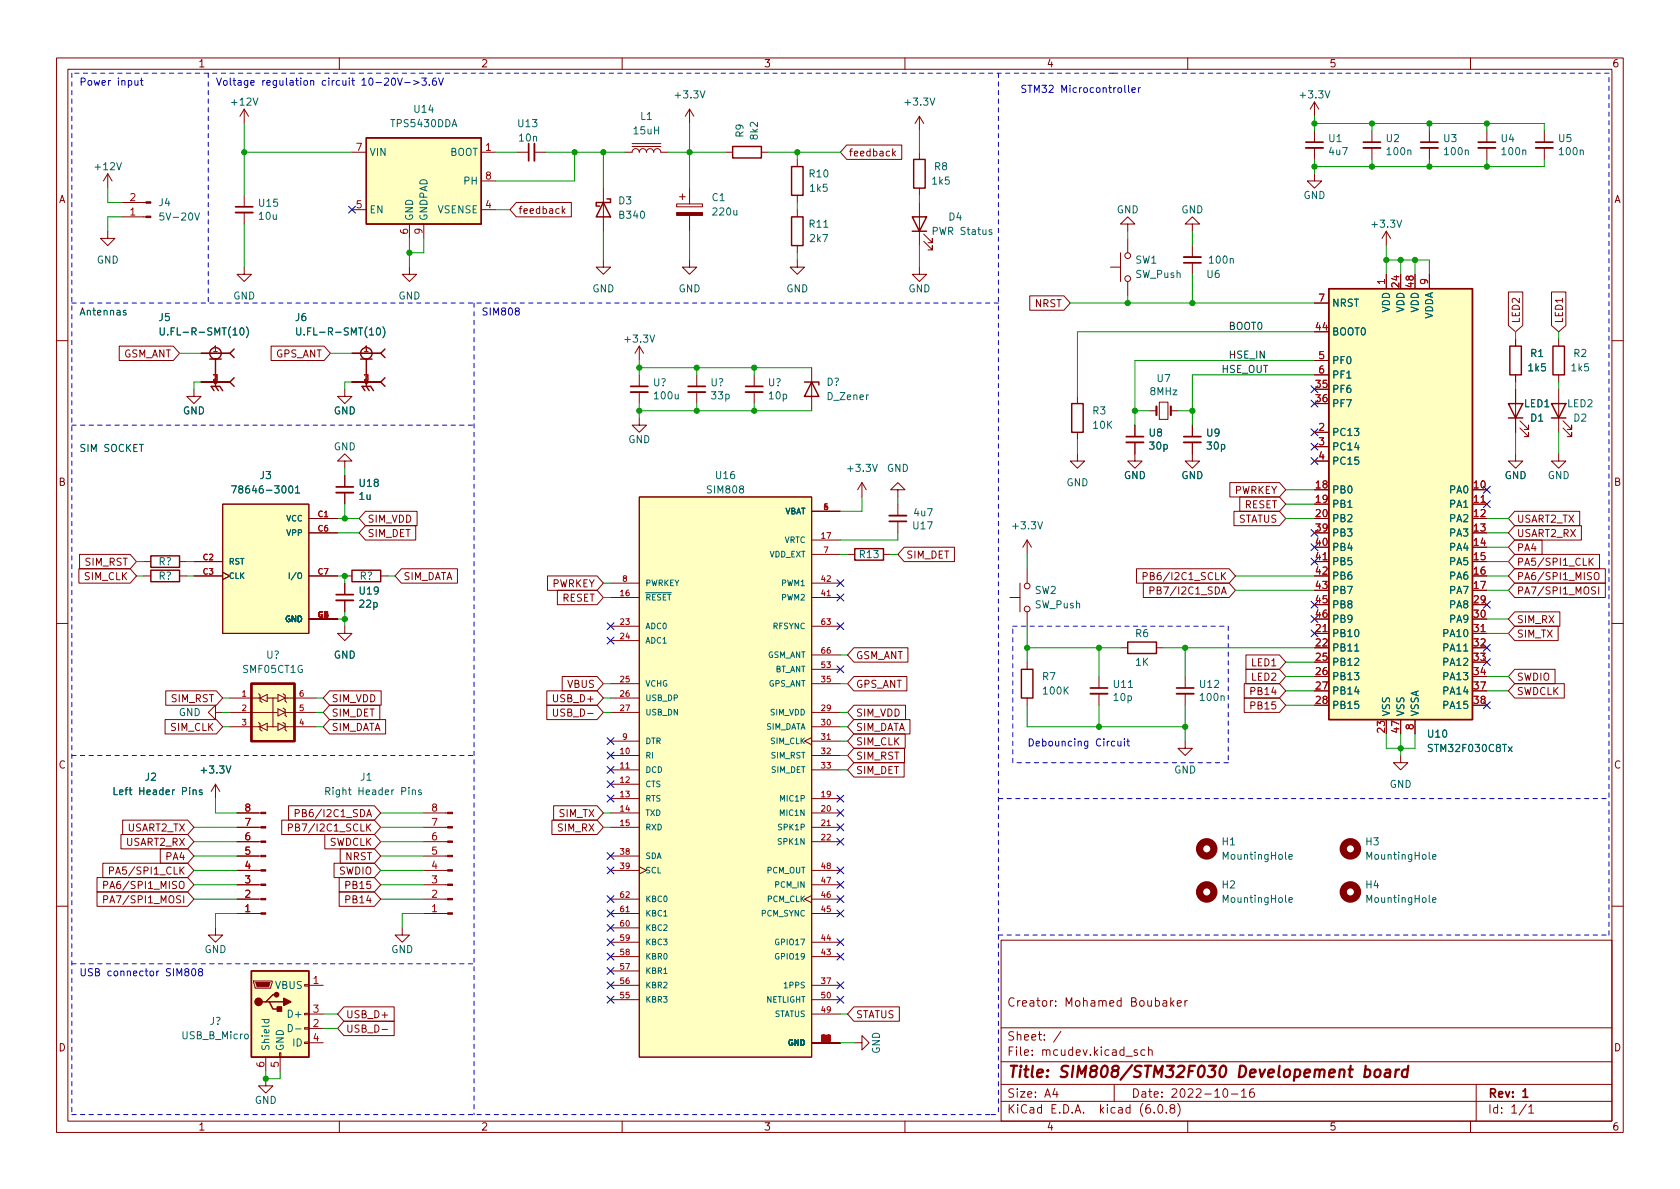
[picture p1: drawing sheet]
<svg xmlns="http://www.w3.org/2000/svg" width="297mm" height="210mm" viewBox="0 0 297 210" stroke-linecap="round" stroke-linejoin="round" font-family="sans-serif">
<g fill="none" stroke="#840000" stroke-width=".18">
<path d="M10 10.2h277v190.1h-277zM12 12.2h273v186.1h-273zM43.2 19.3l-.8 1.3M43.2 19.3v2.5M43.2 19.3l.7 1.3M60 10.2v2M110 10.2v2M121.9 19.3l-.7 1.3M121.9 19.3v2.5M121.9 19.3l.8 1.3M160 10.2v2M210 10.2v2"/>
<path d="M232.4 18l-.8 1.3M232.4 18v2.6M232.4 18l.8 1.3M260 10.2v2M19 30.7l-.7 1.3M19 30.7v2.6M19 30.7l.8 1.3M21.6 35.8h4.2M21.6 38.3h4.2M43.2 34.5v2.1M43.2 37.6v2M62.2 26.9h2.6"/>
<path d="M62.2 37.1h2.6M72.4 39.6v2.6M74.9 39.6v2.6M85.1 26.9h2.5M85.1 37.1h2.5M85.1 32h2.5M91.3 35.8h9.7v2.5h-9.7l-1.1-1.2zM91.4 26.9h2.1M94.5 26.9h2M99.4 36.5v1.2M99.5 37.3l.4 .4M99.9 36.9l-.5 .5"/>
<path d="M106.7 33.3v7.6M110.5 26.9h1.3a.64 .64 0 0 1 .6-.6 .64 .64 0 0 1 .6 .6 .64 .64 0 0 1 .7-.6 .64 .64 0 0 1 .6 .6 .64 .64 0 0 1 .6-.6 .64 .64 0 0 1 .7 .6 .64 .64 0 0 1 .6-.6 .64 .64 0 0 1 .6 .6h1.3M111.8 25.9h5M111.8 25.4h5M119.6 36.1h4.6v.5h-4.6zM120.1 34.8h1.1M120.6 34.3v1M121.9 33.3v2.8M121.9 38.1v2.8M128.3 26.9h1.2M134.6 26.9h1.3M141 28.2v1.3"/>
<path d="M141 34.5v1.3M141 37.1v1.2M149.7 25.6h9.7v2.6h-9.7l-1.1-1.3zM157.8 26.3v1.3M158 27.1l.3 .5M158.3 26.7l-.5 .5M162.6 20.6v2.5M162.6 26.9v1.3M162.6 33.3v1.2M162.6 35.8v7.6M162.6 20.6l-.8 1.2M162.6 20.6l.7 1.2"/>
<path d="M199.4 39.6h1.3l-1.3-1.3-1.3 1.3h1.3v1.3M210.8 39.6h1.3l-1.3-1.3-1.3 1.3h1.3v1.3M232.4 30.7v1.3h1.3l-1.3 1.3-1.3-1.3h1.3M232.4 23.1v2M232.4 26.2v2M242.6 23.1v2M242.6 26.2v2M252.7 23.1v2M252.7 26.2v2M262.9 23.1v2M262.9 26.2v2M273 23.1v2"/>
<path d="M273 26.2v2M19 40.9v1.3h1.3l-1.3 1.2-1.2-1.2h1.2M43.2 47.2v1.3h1.2l-1.2 1.3-1.3-1.3h1.3M72.4 47.2v1.3h1.3l-1.3 1.3-1.3-1.3h1.3M106.7 46v1.2h1.2l-1.2 1.3-1.3-1.3h1.3M121.9 46v1.2h1.3l-1.3 1.3-1.3-1.3h1.3M141 46v1.2h1.2l-1.2 1.3-1.3-1.3h1.3M141 43.4v1.3M162.6 47.2v1.3h1.2l-1.2 1.3-1.3-1.3h1.3M163.3 42.7l1.5 1.5v-.8v.8h-.7M163.3 41.4l1.5 1.5v-.7v.7h-.7M182.1 52.3h6l1.1 1.3-1.1 1.3h-6z"/>
<path d="M196.3 47.2h1.8M198.1 44.7v5.1M199.4 42.2v2.5M199.4 49.8v2.5M210.8 43.4v2.1M210.8 46.5v2M232.4 53.6h2.5M245.1 40.9v2.5M245.1 48.5v2.5M245.1 40.9l-.8 1.3M245.1 40.9l.8 1.3M252.7 48.5v2.5"/>
<path d="M266.7 51.6h2.5v6l-1.2 1.1-1.3-1.1zM268 59.9v1.3M274.3 51.6h2.6v6l-1.3 1.1-1.3-1.1zM275.6 59.9v1.3M10 60.2h2M21.1 61.2h9.5l1.1 1.3-1.1 1.2h-9.5zM34.3 68.8v1.3h1.3l-1.3 1.3-1.3-1.3h1.3M35.6 62.5h5M35.6 67.6h5M47.9 61.2h9.4l1.1 1.3-1.1 1.2h-9.4zM61 68.8v1.3h1.2l-1.2 1.3-1.3-1.3h1.3M62.2 62.5h5.1"/>
<path d="M62.2 67.6h5.1M113 73.9v1.3h1.3l-1.3 1.2-1.2-1.2h1.2M113 61.2l-.7 1.3M113 61.2v2.5M113 66.3v2M113 69.3v2.1M113 61.2l.8 1.3M123.2 66.3v2M123.2 69.3v2.1M133.3 66.3v2M133.3 69.3v2.1M143.5 65v7.6"/>
<path d="M190.5 70.1v1.3M190.5 76.4v1.3M200.7 78.2v3.3h1.2l-1.2 1.3-1.3-1.3h1.3M200.7 75.2v2M203.2 72.6h1.3M205 71.1h1.5v3.1h-1.5zM207 72.6h1.3M210.8 78.2v3.3h1.3l-1.3 1.3-1.3-1.3h1.3M210.8 75.2v2M232.4 76.4h2.5M232.4 79h2.5M232.4 63.7h2.5"/>
<path d="M232.4 66.3h2.5M268 66.3v1.3M268 68.8v7.6M268.7 75.7l1.6 1.5v-.8v.8h-.8M268.7 74.4l1.6 1.5v-.7v.7h-.8M275.6 66.3v1.3M275.6 68.8v7.6M276.4 75.7l1.5 1.5v-.8v.8h-.8M276.4 74.4l1.5 1.5v-.7v.7h-.8M285 60.2h2M14.1 98h8.9l1.1 1.3-1.1 1.3h-8.9zM25.4 99.3h1.3"/>
<path d="M31.7 99.3h1.3M34.3 99.3h5.1M39.4 89.1h15.2v22.9h-15.2zM54.6 91.7h5.1M54.6 94.2h5.1M61 81.5h1.2l-1.2-1.2-1.3 1.2h1.3v1.3M61 84.1v2M61 87.1v2M64.6 93h8.9v2.5h-8.9l-1.1-1.3zM64.6 90.4h9.1v2.6h-9.1l-1.1-1.3zM113 87.9h30.5v99h-30.5zM143.5 98h5.1"/>
<path d="M143.5 95.5h5.1M143.5 90.4h5.1M149.9 98h1.2M152.4 85.3l-.8 1.3M152.4 85.3v2.6M152.4 85.3l.8 1.3M156.2 98h1.3M158.7 86.6h1.3l-1.3-1.3-1.2 1.3h1.2v1.3M158.7 89.1v2.1M158.7 92.2v2M159.9 96.8h8.9v2.5h-8.9l-1.2-1.3zM181.6 95.5v2.5"/>
<path d="M181.6 95.5l-.8 1.3M181.6 95.5l.8 1.3M190.5 80.3v1.2h1.3l-1.3 1.3-1.3-1.3h1.3M217.4 85.3h8.8l1.1 1.3-1.1 1.3h-8.8zM218.2 90.4h8l1.1 1.3-1.1 1.3h-8zM219.2 87.9h7l1.1 1.2-1.1 1.3h-7zM232.4 99.3h2.5M232.4 81.5h2.5M260.3 89.1h2.6M267.8 93h11.8v2.5h-11.8l-1.1-1.3zM267.8 90.4h11.5v2.6h-11.5l-1.1-1.3zM267.8 95.5h4.8v2.5h-4.8l-1.1-1.2z"/>
<path d="M267.8 98h15v2.6h-15l-1.1-1.3zM268 80.3v1.2h1.2l-1.2 1.3-1.3-1.3h1.3M275.6 80.3v1.2h1.3l-1.3 1.3-1.3-1.3h1.3M281 98.7v1.3M281.1 99.2l.6 .8M281.7 98.7l-.7 .7M10 110.2h2M13.9 100.6h9.1l1.1 1.2-1.1 1.3h-9.1zM25.4 101.8h1.3M31.7 101.8h1.3M34.3 101.8h5.1M39.4 101.2l1.2 .6-1.2 .7"/>
<path d="M54.6 101.8h5.1M54.6 109.5h5.1M61 110.7v1.3h1.2l-1.2 1.3-1.3-1.3h1.3M61 101.8h1.2M61 103.1v2.1M61 106.2v2M67.3 101.8h1.3M71 100.6h9.9v2.5h-9.9l-1.2-1.3zM96.8 101.8h8.8l1.1 1.3-1.1 1.3h-8.8zM98.6 104.4h7l1.1 1.3-1.1 1.2h-7zM99.4 119.6h6.2l1.1 1.3-1.1 1.3h-6.2zM107.9 105.7h5.1"/>
<path d="M107.9 110.7h5.1M107.9 113.3h5.1M107.9 103.1h5.1M143.5 105.7h5.1M143.5 110.7h5.1M143.5 103.1h5.1M143.5 118.4h5.1M143.5 115.8h5.1M151 114.5h9.5v2.6h-9.5l-1.1-1.3zM151 119.6h9.3v2.6h-9.3l-1.1-1.3zM178.6 105.7h1.7M180.3 103.1v5.1"/>
<path d="M181.6 100.6v2.5M181.6 108.2v2.5M181.6 117.1v1.3M194.3 119.6v2.1M198.1 114.5h1.3M200.9 100.6h16.4l1.1 1.2-1.1 1.3h-16.4zM202.1 101.9l.6-.1 .1-.1v-.3l-.7-.2v1.3M202.1 103.1h15.2l1.1 1.3-1.1 1.3h-15.2zM203.3 104.4h.6l.2-.2-.1-.3-.7-.1v1.3M204.5 114.5h1.2M209.5 119.6v2.1M220.3 115.8h5.9l1.1 1.3-1.1 1.3h-5.9z"/>
<path d="M220.3 118.4h5.9l1.1 1.2-1.1 1.3h-5.9zM232.4 112h2.5M260.3 112h2.6M267.8 108.2h8v2.5h-8l-1.1-1.2zM267.8 118.4h7.1v2.5h-7.1l-1.1-1.3zM267.8 110.7h7.7v2.6h-7.7l-1.1-1.3zM267.8 103.1h16v2.6h-16l-1.1-1.3zM267.8 100.6h16v2.5h-16l-1.1-1.3zM281.9 101.4l.3-.2a.43 .43 0 0 1 .5 .5v.4a.42 .42 0 0 1-.4 .4 .42 .42 0 0 1-.4-.4zM282.1 103.8h-.5l-.2 .1v.4l.6 .2 .1 .3-.2 .3-.5-.1M282.7 103.8v1.3M285 110.2h2"/>
<path d="M29.2 127.2h9.1l1.1 1.3-1.1 1.3h-9.1zM29.3 122.2h9l1.1 1.2-1.1 1.3h-9zM38.1 126v-1.3l-1.3 1.3 1.3 1.2v-1.2h1.3M38.1 138.7l-.8 1.2M38.1 138.7v2.5M38.1 138.7l.8 1.2M40.6 128.5h5.4M40.6 123.4h5.4M40.6 126h8.4M45.7 127.8l.3 .2v1l.4 .3M45.7 122.7l.3 .2v1l.4 .3M46 128.5l1.2-.6v1.3z"/>
<path d="M46 123.4l1.2-.6v1.3zM47.2 128.5h1.8M47.2 123.4h1.8M48.3 123.4v5.1M49.1 127.9l1.3 .6-1.3 .7zM49.1 122.8l1.3 .6-1.3 .7zM49.1 125.3l1.3 .7-1.3 .6zM50 122.7l.4 .2v1l.3 .3M50 125.2l.4 .3v1l.3 .2M50 127.8l.4 .2v1l.3 .3M50.3 128.5h5.6M50.3 123.4h5.6"/>
<path d="M50.5 126h5.4M58.3 124.7h8.9v2.5h-8.9l-1.2-1.2zM58.3 127.2h9.9v2.6h-9.9l-1.2-1.3zM58.3 122.2h9.1v2.5h-9.1l-1.2-1.3zM96.7 124.7h8.9l1.1 1.3-1.1 1.2h-8.9zM96.7 122.2h8.9l1.1 1.2-1.1 1.3h-8.9zM97.9 125.4v1l.2 .2h.2l.3-.2v-1M107.9 123.4h5.1M107.9 126h5.1M107.9 133.6h5.1M107.9 136.1h5.1M107.9 138.7h5.1"/>
<path d="M107.9 120.9h5.1M107.9 131.1h5.1M143.5 130.4l-1.3 .7 1.3 .6M143.5 128.5h5.1M143.5 126h5.1M143.5 133.6h5.1M143.5 136.1h5.1M143.5 120.9h5.1M143.5 131.1h5.1M151 134.9h8.9v2.5h-8.9l-1.1-1.3zM151 129.8h9v2.5h-9l-1.1-1.2zM151 127.2h9.9v2.6h-9.9l-1.1-1.3z"/>
<path d="M151 132.3h8.9v2.6h-8.9l-1.1-1.3zM151 124.7h9.1v2.5h-9.1l-1.1-1.2zM181.6 123.4v1.3M194.3 122.7v2M209.5 131.1v1.2h1.3l-1.3 1.3-1.2-1.3h1.2M209.5 122.7v2M220 120.9h6.2l1.1 1.3-1.1 1.2h-6.2zM220 123.4h6.2l1.1 1.3-1.1 1.3h-6.2zM247.6 133.6v1.3h1.3l-1.3 1.2-1.2-1.2h1.2M250.2 127.2v2.6M267.8 120.9h8.8v2.5h-8.8l-1.1-1.2zM17.2 157.7h16l1.1 1.3-1.1 1.3h-16z"/>
<path d="M17.2 155.2h16l1.1 1.3-1.1 1.2h-16zM18.2 152.6h15l1.1 1.3-1.1 1.3h-15zM18.3 159.1l.6-.1 .2-.2-.1-.3-.7-.1v1.3M18.3 156.5h.6l.2-.2-.1-.3-.7-.1v1.2M19.4 154l.6-.1 .1-.2-.1-.3-.6-.1v1.3M21.4 147.6h11.8l1.1 1.2-1.1 1.3h-11.8zM21.7 145h11.5l1.1 1.3-1.1 1.3h-11.5zM28.3 150.1h4.9l1.1 1.3-1.1 1.2h-4.9zM41.9 143.8h4.2M41.9 146.3h4.2M41.9 148.8h4.2M41.9 151.4h4.2"/>
<path d="M41.9 153.9h4.2M41.9 159h4.2M41.9 156.5h4.2M49.8 145h16.4l1.1 1.3-1.1 1.3h-16.4zM51 146.4l.6-.1 .1-.2v-.3l-.7-.1v1.3M51 142.5h15.2l1.1 1.3-1.1 1.2h-15.2zM52.2 143.8h.6l.1-.2v-.3l-.7-.1v1.2M57.4 147.6h8.8l1.1 1.2-1.1 1.3h-8.8zM59.1 152.6h7.1l1.1 1.3-1.1 1.3h-7.1zM60 157.7h6.2l1.1 1.3-1.1 1.3h-6.2zM60 155.2h6.2l1.1 1.3-1.1 1.2h-6.2zM60.2 150.1h6l1.1 1.3-1.1 1.2h-6z"/>
<path d="M74.9 143.8h4.2M74.9 146.3h4.2M74.9 148.8h4.2M74.9 151.4h4.2M74.9 153.9h4.2M74.9 159h4.2M74.9 156.5h4.2M97.6 145h8l1.1 1.3-1.1 1.3h-8zM97.9 142.5h7.7l1.1 1.3-1.1 1.2h-7.7zM107.9 141.2h5.1M107.9 143.8h5.1M107.9 146.3h5.1"/>
<path d="M107.9 151.4h5.1M107.9 153.9h5.1M107.9 159h5.1M113 153.3l1.3 .6-1.3 .7M143.5 158.4l-1.3 .6 1.3 .6M143.5 141.2h5.1M143.5 143.8h5.1M143.5 146.3h5.1M143.5 148.8h5.1M143.5 153.9h5.1M143.5 159h5.1M143.5 156.5h5.1"/>
<path d="M10 160.2h2M38.1 164.1v1.2h1.3l-1.3 1.3-1.3-1.3h1.3M41.9 161.5h4.2M44.8 173.5h3.3v.2l-.2 1h-2.8zM53.8 179.2h.8v.2h-.8zM53.8 174.1h.8v.3h-.8zM54.6 174.2h2.5M54.6 179.3h2.5M60.8 178h8.9v2.6h-8.9l-1.1-1.3zM71.1 164.1v1.2h1.3l-1.3 1.3-1.3-1.3h1.3M74.9 161.5h4.2M107.9 174.2h5.1"/>
<path d="M107.9 169.2h5.1M107.9 166.6h5.1M107.9 161.5h5.1M107.9 176.8h5.1M107.9 171.7h5.1M107.9 164.1h5.1M143.5 174.2h5.1M143.5 179.3h5.1M143.5 169.2h5.1M143.5 166.6h5.1M143.5 161.5h5.1M143.5 176.8h5.1"/>
<path d="M151 178h8v2.6h-8l-1.1-1.3zM177 166.3h108v32h-108zM205.6 177h.6l.1 .9M206.3 177.3l-.5 .1a.29 .29 0 0 0-.2 .2 .29 .29 0 0 0 .2 .3h.5M207 176.4v1.5M207.1 177.4l.5 .5M207.6 176.9l-.6 .6M208.1 177.4l.8-.1-.1-.3-.4-.1-.3 .2 .1 .8h.6M209.5 176.9v1M209.9 176.9l-.3 .1-.1 .2M285 160.2h2M47 190.7v1.3h1.3l-1.3 1.3-1.3-1.3h1.3"/>
<path d="M47 186.9v2.6M49.4 186.2h.3v.7h-.3zM49.5 186.9v2.6M53.8 184.3h.8v.2h-.8zM53.8 181.7h.8v.3h-.8zM54.6 181.9h2.5M54.6 184.4h2.5M60 198.3v2M60.8 180.6h8.9v2.5h-8.9l-1.1-1.2zM67.5 182h1M110 198.3v2M143.5 184.4h5.1"/>
<path d="M151.1 184.4h1.3v-1.3l1.3 1.3-1.3 1.3v-1.3M160 198.3v2M177 194.8h108M177 191.8h108M177 187.8h108M177 181.8h108M186.5 192.5l-.4 1h1M186.9 193v1M187.6 182.4l-1.3 1.9M197 191.8v3M201.1 185.7l-.4-.1-.2 .2 .1 .3 .5 .1v.4h-.6M202.4 185.7l-.4-.1-.3 .3v.4l.2 .3h.5"/>
<path d="M203.1 185.8l.2-.2 .3 .1 .1 .9M203.1 185.1v1.5M204.1 196.7v.1M204.9 195.4l.2-.1a.81 .81 0 0 1 .6 .7 .81 .81 0 0 1-.3 .8h-.2a.81 .81 0 0 1-.6-.6 .81 .81 0 0 1 .3-.8zM206.2 196.7v.1M207.1 196l-.2-.3v-.2l.2-.2 .5 .1 .1 .2-.1 .2-.6 .2-.1 .3v.4l.2 .1h.5l.1-.3-.1-.4-.2-.1M208.2 195.1a1.72 1.72 0 0 1 0 2.3M210 198.3v2M216.4 192.6l.2-.1a.81 .81 0 0 1 .6 .7 .81 .81 0 0 1-.3 .8h-.2a.81 .81 0 0 1-.6-.6 .81 .81 0 0 1 .3-.8zM217.7 193.5h1.2M219.5 193l.4-.5v1.5M219.5 194h.9"/>
<path d="M221.6 192.5a.59 .59 0 0 0-.7 .7v.5l.2 .3h.4l.2-.1 .1-.5-.2-.2-.4-.1-.3 .3M260 198.3v2M261 191.8v6.5M269.9 195.3l-1.3 1.9M270.3 195.8l.4-.5v1.5M270.3 196.8h.9"/>
<circle cx="199.4" cy="49.3" r=".51"/>
<circle cx="199.4" cy="45.2" r=".51"/>
<circle cx="181.6" cy="103.6" r=".51"/>
<circle cx="181.6" cy="107.7" r=".51"/>
</g>
<g fill="none" stroke="#840000" stroke-width=".3">
<path d="M41.7 36.6h3M93.5 25.4v3M230.9 25.1h3M241 25.1h3.1M251.2 25.1h3.1M261.4 25.1h3M271.5 25.1h3.1M209.3 46.5h3M111.5 68.3h3.1M121.7 68.3h3M131.8 68.3h3.1M199.1 77.2h3.1"/>
<path d="M209.3 77.2h3M59.4 86.1h3.1M157.2 92.2h3.1M59.4 105.2h3.1M192.8 121.7h3M208 121.7h3.1M269.3 193l.4-.5v1.5M269.3 194h.8"/>
</g>
<path d="M241.4 189.2l.2-.1 .5 .1 .2 .3-.1 .6a.66 .66 0 0 1-1 .3M241.5 188.5l-.3 2M243.2 189.3a.52 .52 0 0 1 .5-.2 .52 .52 0 0 1 .4 .4l-.1 .6a.55 .55 0 0 1-.5 .4 .55 .55 0 0 1-.5-.4zM245 189.2l.2-.1 .6 .1-.1 1.3M245.8 189.6l-.7 .1a.4 .4 0 0 0-.3 .3 .4 .4 0 0 0 .2 .5l.7-.1M246.8 189.1l-.1 1.4M247.4 189.1l-.4 .1-.2 .3M248.9 189.2a.66 .66 0 0 0-1 .3l-.1 .6 .2 .3 .2 .1 .6-.1M249 188.5l-.2 2" fill="none" stroke="#840000" stroke-width=".4"/>
<g fill="#ffffc2" stroke="#ffffc2" stroke-width=".18">
<path d="M39.4 89.1h15.2v22.9h-15.2z"/>
<path d="M234.9 51h25.4v76.2h-25.4z"/>
<path d="M44.4 171.7h10.2v15.2h-10.2z"/>
<path d="M44.4 120.9h7.7v10.2h-7.7z"/>
<path d="M64.8 24.4h20.3v15.2h-20.3z"/>
<path d="M113 87.9h30.5v99h-30.5z"/>
</g>
<g fill="none" stroke="#006464" stroke-width=".18">
<path d="M34.4 37.7l.5 1.2 .4-1.2M28.3 58v1l.3 .2h.3l.1-.2v-1M43.6 57.8a1.46 1.46 0 0 1 0 1.9M52.5 58v1l.2 .2h.4l.1-.2v-1M67.7 57.8a1.46 1.46 0 0 1 0 1.9M175.4 40.7l-.4-.1-.1 .2v.2l.5 .1v.3h-.5M40.9 85.9h.9l-.6 1.3M52.3 86.3l.3-.4v1.3M52.3 87.2h.7M51.1 101.3v1M239.5 115.1h.8M20.2 139.3v1.2h.6"/>
<path d="M35.7 139.7h-.3l-.2 .2 .1 .1 .4 .2v.3h-.5M57.6 139.9h.6l.1-.2v-.3l-.7-.1v1.2M57.9 139.9l.4 .6M72.9 139.8l.2-.1h.3v.8M74.5 139.7h-.3l-.2 .2 .1 .1 .4 .2v.3h-.5M227.9 159.1l.6-.1-.1-.2-.3-.1-.2 .2 .1 .6h.4M227.9 151.5l.6-.1-.1-.2-.3-.1-.2 .2 .1 .6h.4M253.3 151.5l.6-.1-.1-.2-.3-.1-.2 .2 .1 .6h.4M253.3 159.1l.6-.1-.1-.2-.3-.1-.2 .2 .1 .6h.4M46.3 180.3h1.3M46.8 180.3l-.1 .3 .3 .3 .5-.1v-.5M51 181.2a.64 .64 0 0 1 .7 .6 .64 .64 0 0 1-.7 .6z"/>
<path d="M52.2 181.9h1"/>
</g>
<g fill="none" stroke="#840000" stroke-width=".25">
<path d="M64.8 24.4h20.3v15.2h-20.3zM106.7 35.8l1.2 2.5h-2.5zM107.3 35.2h.6v.6h-2.5v.6h.6M129.5 25.9h5.1v2h-5.1zM140 29.5h2v5h-2zM140 38.3h2v5.1h-2zM161.3 38.3h2.5l-1.2 2.6zM161.5 28.2h2.1v5.1h-2.1zM161.3 40.9h2.5M234.9 51h25.4v76.2h-25.4zM35.6 62.5h5M35.6 67.6h5"/>
<path d="M37.1 63.5h2M37.8 69.1l-.5-.8h1.6l.5 .8M38.1 63.5v4.8l.5 .8M40.6 67.6l.8 .7M40.6 62.5l.8 .7M41.4 66.8l-.8 .8M41.4 61.7l-.8 .8M62.2 62.5h5.1M62.2 67.6h5.1M63.8 63.5h2M64.5 69.1l-.5-.8h1.5l.5 .8M64.8 63.5v4.8l.5 .8"/>
<path d="M67.3 67.6l.8 .7M67.3 62.5l.8 .7M68.1 66.8l-.8 .8M68.1 61.7l-.8 .8M142.2 67.6h2.6v.5M143.5 67.6l1.3 2.5h-2.6zM189.5 71.4h2v5h-2zM266.7 71.4h2.5l-1.2 2.5zM266.7 73.9h2.5M267 61.2h2v5.1h-2zM274.3 71.4h2.6l-1.3 2.5zM274.3 73.9h2.6"/>
<path d="M274.6 61.2h2v5.1h-2zM26.7 98.3h5v2h-5zM151.1 97h5.1v2.1h-5.1zM26.7 100.8h5v2.1h-5zM62.2 100.8h5.1v2.1h-5.1zM180.6 118.4h2v5h-2zM199.4 113.5h5.1v2.1h-5.1zM44.4 171.7h10.2v15.2h-10.2zM47 177.2h.6l.7 1.2h1.2M47.6 177.2h2.6M48.9 175.9h-.6l-1.3 1.3h-.6"/>
<circle cx="38.1" cy="62.5" r="1.02"/>
<circle cx="64.8" cy="62.5" r="1.02"/>
</g>
<g fill="none" stroke="#840000" stroke-width=".33">
<path d="M41.7 37.6h3M94.5 25.4v3M230.9 26.2h3M241 26.2h3.1M251.2 26.2h3.1M261.4 26.2h3M271.5 26.2h3.1M209.3 45.5h3M111.5 69.3h3.1M121.7 69.3h3M131.8 69.3h3.1M199.1 78.2h3.1"/>
<path d="M209.3 78.2h3M59.4 87.1h3.1M157.2 91.2h3.1M59.4 106.2h3.1M192.8 122.7h3M208 122.7h3.1"/>
</g>
<g fill="#840000" stroke="#840000" stroke-width=".18">
<path d="M25.8 35.7h.9v.2h-.9z"/>
<path d="M25.8 38.2h.9v.3h-.9z"/>
<path d="M45.2 173.7h2.6l-.3 .8h-2z"/>
<path d="M119.6 37.6h4.6v.5h-4.6z"/>
<path d="M79.1 143.6h.9v.3h-.9z"/>
<path d="M79.1 146.2h.9v.2h-.9z"/>
<path d="M79.1 148.7h.9v.3h-.9z"/>
<path d="M79.1 151.3h.9v.2h-.9z"/>
<path d="M79.1 153.8h.9v.2h-.9z"/>
<path d="M79.1 156.3h.9v.3h-.9z"/>
<path d="M79.1 158.9h.9v.2h-.9z"/>
<path d="M79.1 161.4h.9v.3h-.9z"/>
<path d="M46.1 143.6h.9v.3h-.9z"/>
<path d="M46.1 146.2h.9v.2h-.9z"/>
<path d="M46.1 148.7h.9v.3h-.9z"/>
<path d="M46.1 151.3h.9v.2h-.9z"/>
<path d="M46.1 153.8h.9v.2h-.9z"/>
<path d="M46.1 156.3h.9v.3h-.9z"/>
<path d="M46.1 158.9h.9v.2h-.9z"/>
<path d="M46.1 161.4h.9v.3h-.9z"/>
</g>
<g fill="none" stroke="#840000" stroke-width="1.3">
<circle cx="213.4" cy="150.1" r="1.27"/>
<circle cx="213.4" cy="157.7" r="1.27"/>
<circle cx="238.8" cy="157.7" r="1.27"/>
<circle cx="238.8" cy="150.1" r="1.27"/>
</g>
<g fill="#840000" stroke="#840000" stroke-width=".25">
<path d="M50.2 176.5l1.2 .7-1.2 .6z"/>
<path d="M49 178h.8v.8h-.8z"/>
<circle cx="45.7" cy="177.2" r=".63"/>
<circle cx="48.9" cy="175.9" r=".38"/>
</g>
<path d="M204.5 71.9v1.5M207 71.9v1.5" fill="none" stroke="#840000" stroke-width=".38"/>
<path d="M44.4 120.9h7.7v10.2h-7.7z" fill="none" stroke="#840000" stroke-width=".41"/>
<path d="M22.3 54.9h-.3l-.2 .2v.1l.5 .2v.3h-.5" fill="none" stroke="#0f0f0f" stroke-width=".18"/>
<g fill="none" stroke="#0000c2" stroke-width=".18">
<path d="M23.8 14.2l.1 .8 .3 .1 .2-.1M24.4 14.2v.9M24.8 14.2h.5M25 13.8v1.1l.3 .2M69.3 13.9l.2-.1a.68 .68 0 0 1 .4 .6 .68 .68 0 0 1-.4 .7l-.2-.1-.1-.4zM70.3 13.8l.4 1.3 .4-1.3M71.6 14.6h.9M73.1 14.2l1 .4-1 .4M74.6 13.8h.8l-.5 .5 .4 .1v.6l-.2 .1-.5-.1M75.9 15v.1M77.1 13.8l-.4 .1a.85 .85 0 0 0 0 1.2l.4-.1 .1-.5-.3-.2h-.2l-.2 .2M77.5 13.8l.5 1.3 .4-1.3"/>
<path d="M198.9 15.1v1.1l.1 .1M199.5 15.1v1.1l.2 .1M200.1 15.9l.6-.1v-.2l-.4-.1-.2 .2 .1 .6h.5M201.3 15.5v.8M201.6 15.5l-.3 .2M91.3 55l-.2-.2 .1-.2 .1-.2 .4 .1 .1 .2v.2l-.6 .2-.1 .1v.3l.2 .2h.3l.2-.2v-.3l-.2-.2M197.7 131.1v.8h.3l.2-.1M198.2 131.1v.8M198.8 130.6v.2M198.8 131.1v.8M199.2 131.1h.5M199.4 130.6v1.1l.3 .2"/>
<path d="M32.9 171.8l-.2-.2v-.2l.2-.1h.4l.1 .2-.1 .2-.5 .2-.1 .2v.2l.2 .3h.3l.2-.3-.1-.3-.1-.2M34 171.4l.2-.1a.68 .68 0 0 1 .4 .6 .68 .68 0 0 1-.4 .7l-.2-.2-.1-.3zM35.3 171.8l-.2-.2 .1-.2 .1-.1h.4l.1 .2v.2l-.6 .2-.1 .2v.2l.2 .3h.3l.2-.3v-.2l-.2-.3"/>
</g>
<g fill="none" stroke="#0000c2" stroke-width=".18" stroke-dasharray=".8 .8">
<path d="M12.7 12.9v184.2M36.8 12.9v40.7M176.5 12.9v152.4M196.8 12.9h87.7M196.8 12.9h-184.1M12.7 53.6h163.8M83.8 53.6v143.5M12.7 75.2h71.1M179.1 110.7h38.1M217.2 110.7v24.2M12.7 133.6h71.1M179.1 134.9v-24.2"/>
<path d="M217.2 134.9h-38.1M176.5 141.2h108M12.7 170.4h71.1M176.5 165.3v31.8M176.5 165.3h108M284.5 165.3v-152.4M12.7 197.1h162.6M175.3 197.1h1.2"/>
</g>
<g fill="none" stroke="#009600" stroke-width=".18">
<path d="M19 33.3v2.5h2.6M21.6 38.3h-2.6v2.6M43.2 21.8v12.7M43.2 39.6v7.6M43.2 26.9h19M87.6 26.9h3.8M87.6 37.1h2.6M96.5 26.9h14M101.6 26.9v5.1h-14M106.7 26.9v6.4M118.1 26.9h10.2M121.9 21.8v11.5"/>
<path d="M135.9 26.9h12.7M141 26.9v1.3M141 35.8v1.3M162.6 23.1v3.8M162.6 34.5v1.3M232.4 21.8h40.6v1.3M232.4 20.6v2.5M232.4 28.2v2.5M242.6 21.8v1.3M242.6 28.2v1.3M252.7 21.8v1.3M252.7 28.2v1.3"/>
<path d="M262.9 21.8v1.3M262.9 28.2v1.3M273 28.2v1.3h-40.6M72.4 42.2v5M74.9 42.2v2.5h-2.5M106.7 40.9v5.1M121.9 40.9v5.1M141 44.7v1.3M162.6 43.4v3.8M189.2 53.6h43.2M199.4 40.9v1.3M199.4 52.3v1.3"/>
<path d="M210.8 40.9v2.5M210.8 48.5v5.1M232.4 58.7h-41.9v11.4M245.1 46h7.6v2.5M245.1 43.4v5.1M247.6 46v2.5M250.2 46v2.5M268 58.7v1.2M275.6 58.7v1.2M31.7 62.5h3.9M35.6 67.6h-1.3v1.2M58.4 62.5h3.8"/>
<path d="M62.2 67.6h-1.2v1.2M113 72.6h30.5M113 65h30.5M113 63.7v2.6M113 71.4v2.5M123.2 65v1.3M123.2 71.4v1.2M133.3 65v1.3M133.3 71.4v1.2M190.5 77.7v2.6M200.7 72.6h2.5M208.3 72.6h2.5"/>
<path d="M232.4 66.3h-21.6v8.9M232.4 63.7h-31.7v11.5M268 67.6v1.2M268 76.4v3.9M275.6 67.6v1.2M275.6 76.4v3.9M24.1 99.3h1.3M33 99.3h1.3M59.7 94.2h3.8M59.7 91.7h3.8M61 82.8v1.3M61 89.1v2.6"/>
<path d="M148.6 98h1.3M152.4 87.9v2.5h-3.8M157.5 98h1.2M158.7 87.9v1.2M158.7 94.2v1.3h-10.1M181.6 98v2.6M227.3 86.6h5.1M227.3 91.7h5.1M227.3 89.1h5.1M262.9 96.8h3.8M262.9 99.3h3.8M262.9 94.2h3.8"/>
<path d="M262.9 91.7h3.8M24.1 101.8h1.3M33 101.8h1.3M59.7 101.8h1.3v1.3M59.7 109.5h1.3M61 108.2v2.5M68.6 101.8h1.2M106.7 103.1h1.2M106.7 105.7h1.2M148.6 115.8h1.3M181.6 114.5h16.5M181.6 110.7v6.4"/>
<path d="M194.3 114.5v5.1M205.7 114.5h26.7M209.5 114.5v5.1M218.4 101.8h14M218.4 104.4h14M227.3 117.1h5.1M227.3 119.6h5.1M262.9 112h3.8M262.9 101.8h3.8M262.9 104.4h3.8M262.9 119.6h3.8M262.9 109.5h3.8"/>
<path d="M39.4 128.5h1.2M39.4 123.4h1.2M39.4 126h1.2M55.9 128.5h1.2M55.9 123.4h1.2M55.9 126h1.2M106.7 123.4h1.2M106.7 126h1.2M106.7 120.9h1.2M148.6 128.5h1.3M148.6 133.6h1.3M148.6 131.1h1.3"/>
<path d="M148.6 136.1h1.3M148.6 126h1.3M148.6 120.9h1.3M181.6 124.7v3.8h27.9M194.3 124.7v3.8M209.5 124.7v6.4M227.3 124.7h5.1M227.3 122.2h5.1M245.1 129.8v2.5h5.1v-2.5M247.6 129.8v3.8M262.9 122.2h3.8M34.3 159h7.6"/>
<path d="M34.3 148.8h7.6M34.3 151.4h7.6M34.3 156.5h7.6M34.3 146.3h7.6M34.3 153.9h7.6M38.1 141.2v2.6h3.8M67.3 159h7.6M67.3 148.8h7.6M67.3 151.4h7.6M67.3 156.5h7.6M67.3 143.8h7.6M67.3 146.3h7.6"/>
<path d="M67.3 153.9h7.6M106.7 143.8h1.2M106.7 146.3h1.2M41.9 161.5h-3.8v2.6M57.1 179.3h2.6M74.9 161.5h-3.8v2.6M148.6 179.3h1.3M47 189.5v1.2h2.5v-1.2M57.1 181.9h2.6M148.6 184.4h2.5"/>
</g>
<g fill="none" stroke="#000084" stroke-width=".18">
<path d="M61.6 36.5l1.2 1.2M62.8 36.5l-1.2 1.2M231.8 75.8l1.2 1.3M231.8 70.8l1.2 1.2M231.8 68.2l1.2 1.2M231.8 78.4l1.2 1.2M233 75.8l-1.2 1.3M233 70.8l-1.2 1.2M233 68.2l-1.2 1.2M233 78.4l-1.2 1.2M231.8 98.7l1.2 1.2M231.8 93.6l1.2 1.2"/>
<path d="M231.8 96.2l1.2 1.2M231.8 80.9l1.2 1.2M233 98.7l-1.2 1.2M233 93.6l-1.2 1.2M233 96.2l-1.2 1.2M233 80.9l-1.2 1.2M262.3 88.5l1.2 1.3M262.3 86l1.2 1.2M263.5 88.5l-1.2 1.3M263.5 86l-1.2 1.2M107.3 110.1l1.3 1.2M107.3 112.7l1.3 1.2"/>
<path d="M108.6 110.1l-1.3 1.2M108.6 112.7l-1.3 1.2M148 105l1.2 1.3M148 117.7l1.2 1.3M148 110.1l1.2 1.2M148 102.5l1.2 1.2M149.2 117.7l-1.2 1.3M149.2 105l-1.2 1.3M149.2 110.1l-1.2 1.2M149.2 102.5l-1.2 1.2M231.8 106.3l1.2 1.2M231.8 108.9l1.2 1.2"/>
<path d="M231.8 111.4l1.2 1.2M233 106.3l-1.2 1.2M233 108.9l-1.2 1.2M233 111.4l-1.2 1.2M262.3 106.3l1.2 1.2M262.3 113.9l1.2 1.3M262.3 116.5l1.2 1.2M263.5 106.3l-1.2 1.2M263.5 113.9l-1.2 1.3M263.5 116.5l-1.2 1.2M107.3 135.5l1.3 1.2M107.3 138.1l1.3 1.2"/>
<path d="M107.3 130.4l1.3 1.3M107.3 133l1.3 1.2M108.6 135.5l-1.3 1.2M108.6 138.1l-1.3 1.2M108.6 130.4l-1.3 1.3M108.6 133l-1.3 1.2M262.3 124.1l1.2 1.2M263.5 124.1l-1.2 1.2M107.3 153.3l1.3 1.2M107.3 140.6l1.3 1.2M107.3 158.4l1.3 1.2M107.3 150.8l1.3 1.2"/>
<path d="M108.6 153.3l-1.3 1.2M108.6 140.6l-1.3 1.2M108.6 158.4l-1.3 1.2M108.6 150.8l-1.3 1.2M148 155.8l1.2 1.3M148 140.6l1.2 1.2M148 148.2l1.2 1.2M148 143.1l1.2 1.3M148 145.7l1.2 1.2M148 153.3l1.2 1.2M148 158.4l1.2 1.2M149.2 155.8l-1.2 1.3"/>
<path d="M149.2 140.6l-1.2 1.2M149.2 148.2l-1.2 1.2M149.2 143.1l-1.2 1.3M149.2 145.7l-1.2 1.2M149.2 153.3l-1.2 1.2M149.2 158.4l-1.2 1.2M107.3 163.5l1.3 1.2M107.3 166l1.3 1.2M107.3 176.2l1.3 1.2M107.3 168.5l1.3 1.3M107.3 160.9l1.3 1.2M107.3 171.1l1.3 1.2"/>
<path d="M107.3 173.6l1.3 1.2M108.6 163.5l-1.3 1.2M108.6 166l-1.3 1.2M108.6 176.2l-1.3 1.2M108.6 168.5l-1.3 1.3M108.6 160.9l-1.3 1.2M108.6 171.1l-1.3 1.2M108.6 173.6l-1.3 1.2M148 173.6l1.2 1.2M148 166l1.2 1.2M148 168.5l1.2 1.3M148 160.9l1.2 1.2"/>
<path d="M148 176.2l1.2 1.2M149.2 173.6l-1.2 1.2M149.2 166l-1.2 1.2M149.2 168.5l-1.2 1.3M149.2 160.9l-1.2 1.2M149.2 176.2l-1.2 1.2"/>
</g>
<g fill="#009600" stroke="#009600" stroke-width=".18">
<circle cx="43.2" cy="26.9" r=".46"/>
<circle cx="47" cy="190.7" r=".46"/>
<circle cx="61" cy="91.7" r=".46"/>
<circle cx="61" cy="101.8" r=".46"/>
<circle cx="247.6" cy="46" r=".46"/>
<circle cx="250.2" cy="46" r=".46"/>
<circle cx="252.7" cy="29.5" r=".46"/>
<circle cx="252.7" cy="21.8" r=".46"/>
<circle cx="262.9" cy="21.8" r=".46"/>
<circle cx="262.9" cy="29.5" r=".46"/>
<circle cx="245.1" cy="46" r=".46"/>
<circle cx="242.6" cy="29.5" r=".46"/>
<circle cx="242.6" cy="21.8" r=".46"/>
<circle cx="210.8" cy="53.6" r=".46"/>
<circle cx="210.8" cy="72.6" r=".46"/>
<circle cx="200.7" cy="72.6" r=".46"/>
<circle cx="199.4" cy="53.6" r=".46"/>
<circle cx="209.5" cy="128.5" r=".46"/>
<circle cx="209.5" cy="114.5" r=".46"/>
<circle cx="181.6" cy="114.5" r=".46"/>
<circle cx="194.3" cy="128.5" r=".46"/>
<circle cx="194.3" cy="114.5" r=".46"/>
<circle cx="247.6" cy="132.3" r=".46"/>
<circle cx="232.4" cy="29.5" r=".46"/>
<circle cx="232.4" cy="21.8" r=".46"/>
<circle cx="61" cy="109.5" r=".46"/>
<circle cx="113" cy="72.6" r=".46"/>
<circle cx="72.4" cy="44.7" r=".46"/>
<circle cx="123.2" cy="72.6" r=".46"/>
<circle cx="123.2" cy="65" r=".46"/>
<circle cx="101.6" cy="26.9" r=".46"/>
<circle cx="106.7" cy="26.9" r=".46"/>
<circle cx="113" cy="65" r=".46"/>
<circle cx="133.3" cy="65" r=".46"/>
<circle cx="133.3" cy="72.6" r=".46"/>
<circle cx="141" cy="26.9" r=".46"/>
<circle cx="121.9" cy="26.9" r=".46"/>
</g>
<text font-size="2.8" fill="#840000" x="178" y="190.6">Title: SIM808/STM32F030 Developement board</text>
<g font-size="2.1" fill="#840000">
<text x="178" y="178">Creator: Mohamed Boubaker</text>
<text x="178" y="184">Sheet: /</text>
<text x="178" y="186.7">File: mcudev.kicad_sch</text>
<text x="178" y="196.9">KiCad E.D.A. kicad (6.0.8)</text>
<text x="178" y="194.1">Size: A4</text>
<text x="200" y="194.1">Date: 2022-10-16</text>
<text x="263" y="194.1">Rev: 1</text>
<text x="263" y="196.9">Id: 1/1</text>
</g>
<g font-size="1.8" fill="#840000">
<text x="35" y="11.9">1</text>
<text x="85" y="11.9">2</text>
<text x="135" y="11.9">3</text>
<text x="185" y="11.9">4</text>
<text x="235" y="11.9">5</text>
<text x="285" y="11.9">6</text>
<text x="150" y="27.6">feedback</text>
<text x="10.3" y="35.9">A</text>
<text x="285.3" y="35.9">A</text>
<text x="91.6" y="37.8">feedback</text>
<text x="183" y="54.3">NRST</text>
<text x="268.7" y="57.2" transform="rotate(-90 268.7 57.2)">LED2</text>
<text x="276.3" y="57.2" transform="rotate(-90 276.3 57.2)">LED1</text>
<text x="21.7" y="63.2">GSM_ANT</text>
<text x="48.6" y="63.2">GPS_ANT</text>
<text x="10.3" y="85.9">B</text>
<text x="218.1" y="87.3">PWRKEY</text>
<text x="220" y="89.9">RESET</text>
<text x="285.3" y="85.9">B</text>
<text x="64.9" y="95">SIM_DET</text>
<text x="64.9" y="92.4">SIM_VDD</text>
<text x="218.8" y="92.4">STATUS</text>
<text x="268.1" y="95">USART2_RX</text>
<text x="268.1" y="92.4">USART2_TX</text>
<text x="15" y="100">SIM_RST</text>
<text x="160.2" y="98.8">SIM_DET</text>
<text x="268.1" y="97.5">PA4</text>
<text x="268.1" y="100">PA5/SPI1_CLK</text>
<text x="14.9" y="102.6">SIM_CLK</text>
<text x="71.3" y="102.6">SIM_DATA</text>
<text x="97.5" y="103.8">PWRKEY</text>
<text x="99.4" y="106.4">RESET</text>
<text x="203.5" y="102.6">PB6/I2C1_SCLK</text>
<text x="204.6" y="105.1">PB7/I2C1_SDA</text>
<text x="268.1" y="105.1">PA7/SPI1_MOSI</text>
<text x="268.1" y="102.6">PA6/SPI1_MISO</text>
<text x="268.1" y="110.2">SIM_RX</text>
<text x="268.1" y="112.7">SIM_TX</text>
<text x="151.3" y="116.5">GSM_ANT</text>
<text x="221.4" y="117.8">LED1</text>
<text x="30.3" y="124.2">SIM_RST</text>
<text x="58.6" y="124.2">SIM_VDD</text>
<text x="98.2" y="124.2">USB_D+</text>
<text x="100.3" y="121.6">VBUS</text>
<text x="151.3" y="121.6">GPS_ANT</text>
<text x="221.4" y="120.4">LED2</text>
<text x="221.5" y="122.9">PB14</text>
<text x="221.5" y="125.4">PB15</text>
<text x="268.1" y="122.9">SWDCLK</text>
<text x="268.1" y="120.4">SWDIO</text>
<text x="30.2" y="129.2">SIM_CLK</text>
<text x="58.6" y="126.7">SIM_DET</text>
<text x="58.6" y="129.2">SIM_DATA</text>
<text x="98.7" y="126.7">USB_D-</text>
<text x="151.3" y="131.8">SIM_CLK</text>
<text x="151.3" y="129.2">SIM_DATA</text>
<text x="151.3" y="126.7">SIM_VDD</text>
<text x="10.3" y="135.9">C</text>
<text x="151.3" y="136.9">SIM_DET</text>
<text x="151.3" y="134.3">SIM_RST</text>
<text x="285.3" y="135.9">C</text>
<text x="22.3" y="149.6">USART2_RX</text>
<text x="22.5" y="147">USART2_TX</text>
<text x="52.4" y="147">PB7/I2C1_SCLK</text>
<text x="53.5" y="144.5">PB6/I2C1_SDA</text>
<text x="58.1" y="149.6">SWDCLK</text>
<text x="98.7" y="147">SIM_RX</text>
<text x="98.9" y="144.5">SIM_TX</text>
<text x="20.5" y="154.6">PA5/SPI1_CLK</text>
<text x="29.4" y="152.1">PA4</text>
<text x="59.9" y="154.6">SWDIO</text>
<text x="61.1" y="152.1">NRST</text>
<text x="19.6" y="159.7">PA7/SPI1_MOSI</text>
<text x="19.6" y="157.2">PA6/SPI1_MISO</text>
<text x="61.5" y="159.7">PB14</text>
<text x="61.5" y="157.2">PB15</text>
<text x="10.3" y="185.9">D</text>
<text x="61.1" y="182.6">USB_D-</text>
<text x="61.1" y="180">USB_D+</text>
<text x="151.3" y="180">STATUS</text>
<text x="285.3" y="185.9">D</text>
<text x="35" y="199.9">1</text>
<text x="85" y="199.9">2</text>
<text x="135" y="199.9">3</text>
<text x="185" y="199.9">4</text>
<text x="235" y="199.9">5</text>
<text x="285" y="199.9">6</text>
</g>
<g font-size="1.8" fill="#0000c2">
<text x="14" y="15.1">Power input</text>
<text x="38.1" y="15.1">Voltage regulation circuit 10-20V-&gt;3.6V</text>
<text x="180.3" y="16.4">STM32 Microcontroller</text>
<text x="85.1" y="55.8">SIM808</text>
<text x="181.6" y="132">Debouncing Circuit</text>
<text x="14" y="172.6">USB connector SIM808</text>
</g>
<g font-size="1.8" fill="#006464">
<text x="119.6" y="17.4">+3.3V</text>
<text x="230.1" y="17.4">+3.3V</text>
<text x="41.1" y="18.7">+12V</text>
<text x="69.3" y="22.5">TPS5430DDA</text>
<text x="73.3" y="19.9">U14</text>
<text x="91.7" y="22.5">U13</text>
<text x="112.1" y="23.7">15uH</text>
<text x="113.3" y="21.2">L1</text>
<text x="160.2" y="18.7">+3.3V</text>
<text x="65.3" y="27.6">VIN</text>
<text x="79.5" y="27.6">BOOT</text>
<text x="91.9" y="25">10n</text>
<text x="131.4" y="24.2" transform="rotate(-90 131.4 24.2)">R9</text>
<text x="134" y="24.6" transform="rotate(-90 134 24.6)">8k2</text>
<text x="235" y="25.1">U1</text>
<text x="235.1" y="27.4">4u7</text>
<text x="245.1" y="25.1">U2</text>
<text x="245.4" y="27.4">100n</text>
<text x="255.3" y="25.1">U3</text>
<text x="255.5" y="27.4">100n</text>
<text x="265.4" y="25.1">U4</text>
<text x="265.7" y="27.4">100n</text>
<text x="275.6" y="25.1">U5</text>
<text x="275.8" y="27.4">100n</text>
<text x="17" y="30.1">+12V</text>
<text x="82.1" y="32.6">PH</text>
<text x="125.9" y="35.6">C1</text>
<text x="143.2" y="31.4">R10</text>
<text x="143.3" y="33.9">1k5</text>
<text x="164.9" y="32.6">1k5</text>
<text x="165.2" y="30.1">R8</text>
<text x="230.4" y="35.2">GND</text>
<text x="28.1" y="36.4">J4</text>
<text x="28.8" y="39">5V-20V</text>
<text x="45.8" y="36.5">U15</text>
<text x="45.9" y="38.9">10u</text>
<text x="65.3" y="37.7">EN</text>
<text x="73" y="39.1" transform="rotate(-90 73 39.1)">GND</text>
<text x="75.6" y="39.1" transform="rotate(-90 75.6 39.1)">GNDPAD</text>
<text x="77.4" y="37.7">VSENSE</text>
<text x="109.4" y="36.1">D3</text>
<text x="109.6" y="38.7">B340</text>
<text x="126.2" y="38.1">220u</text>
<text x="143.2" y="40.3">R11</text>
<text x="165.2" y="41.5">PWR Status</text>
<text x="167.8" y="39">D4</text>
<text x="197.4" y="37.7">GND</text>
<text x="208.9" y="37.7">GND</text>
<text x="242.8" y="40.3">+3.3V</text>
<text x="17.1" y="46.6">GND</text>
<text x="143.3" y="42.8">2k7</text>
<text x="200.8" y="46.6">SW1</text>
<text x="214" y="46.6">100n</text>
<text x="41.2" y="53">GND</text>
<text x="70.4" y="53">GND</text>
<text x="104.7" y="51.7">GND</text>
<text x="120" y="51.7">GND</text>
<text x="139" y="51.7">GND</text>
<text x="160.6" y="51.7">GND</text>
<text x="200.8" y="49.1">SW_Push</text>
<text x="213.4" y="49.1">U6</text>
<text x="28.1" y="56.8">J5</text>
<text x="29.5" y="59.3">U.FL-R-SMT(10)</text>
<text x="52.3" y="56.8">J6</text>
<text x="53.6" y="59.3">U.FL-R-SMT(10)</text>
<text x="235.5" y="59.3">BOOT0</text>
<text x="235.5" y="54.2">NRST</text>
<text x="245.7" y="55.3" transform="rotate(-90 245.7 55.3)">VDD</text>
<text x="248.3" y="55.3" transform="rotate(-90 248.3 55.3)">VDD</text>
<text x="250.8" y="55.3" transform="rotate(-90 250.8 55.3)">VDD</text>
<text x="253.4" y="56.6" transform="rotate(-90 253.4 56.6)">VDDA</text>
<text x="110.7" y="60.6">+3.3V</text>
<text x="235.5" y="64.4">PF0</text>
<text x="270.3" y="65.7">1k5</text>
<text x="270.6" y="63.1">R1</text>
<text x="277.9" y="65.7">1k5</text>
<text x="278.3" y="63.1">R2</text>
<text x="115.5" y="68.3">U?</text>
<text x="115.8" y="70.6">100u</text>
<text x="125.6" y="68.3">U?</text>
<text x="125.9" y="70.6">33p</text>
<text x="135.8" y="68.3">U?</text>
<text x="136" y="70.6">10p</text>
<text x="146.1" y="68.2">D?</text>
<text x="146.4" y="70.7">D_Zener</text>
<text x="203.4" y="69.9">8MHz</text>
<text x="204.6" y="67.6">U7</text>
<text x="235.5" y="69.5">PF6</text>
<text x="235.5" y="66.9">PF1</text>
<text x="32.3" y="73.3">GND</text>
<text x="59" y="73.3">GND</text>
<text x="193.2" y="73.3">R3</text>
<text x="193.3" y="75.8">10K</text>
<text x="203.2" y="77.2">U8</text>
<text x="213.4" y="77.2">U9</text>
<text x="235.5" y="77.1">PC13</text>
<text x="235.5" y="72">PF7</text>
<text x="269.5" y="72">LED1</text>
<text x="270.6" y="74.5">D1</text>
<text x="277.1" y="72">LED2</text>
<text x="278.3" y="74.5">D2</text>
<text x="59" y="79.6">GND</text>
<text x="111.1" y="78.4">GND</text>
<text x="150.1" y="83.4">+3.3V</text>
<text x="156.8" y="83.4">GND</text>
<text x="203.3" y="79.5">30p</text>
<text x="213.5" y="79.5">30p</text>
<text x="235.5" y="79.6">PC14</text>
<text x="235.5" y="82.2">PC15</text>
<text x="42.3" y="87.2">78646-3001</text>
<text x="46" y="84.7">J3</text>
<text x="63.5" y="88.4">1u</text>
<text x="63.6" y="86.1">U18</text>
<text x="125.2" y="87.2">SIM808</text>
<text x="126.6" y="84.7">U16</text>
<text x="188.5" y="86">GND</text>
<text x="198.7" y="84.7">GND</text>
<text x="208.9" y="84.7">GND</text>
<text x="235.5" y="87.2">PB0</text>
<text x="235.5" y="89.8">PB1</text>
<text x="256.4" y="87.2">PA0</text>
<text x="256.4" y="89.8">PA1</text>
<text x="266" y="84.7">GND</text>
<text x="273.6" y="84.7">GND</text>
<text x="161.5" y="93.6">U17</text>
<text x="161.7" y="91.3">4u7</text>
<text x="179.3" y="93.6">+3.3V</text>
<text x="235.5" y="92.3">PB2</text>
<text x="235.5" y="94.9">PB3</text>
<text x="256.4" y="92.3">PA2</text>
<text x="256.4" y="94.9">PA3</text>
<text x="28" y="99.9">R?</text>
<text x="152" y="98.7">R13</text>
<text x="235.5" y="97.4">PB4</text>
<text x="235.5" y="99.9">PB5</text>
<text x="256.4" y="97.4">PA4</text>
<text x="256.4" y="99.9">PA5</text>
<text x="28" y="102.5">R?</text>
<text x="63.6" y="102.5">R?</text>
<text x="63.6" y="105.1">U19</text>
<text x="63.6" y="107.4">22p</text>
<text x="183" y="105">SW2</text>
<text x="183" y="107.6">SW_Push</text>
<text x="235.5" y="102.5">PB6</text>
<text x="235.5" y="105">PB7</text>
<text x="235.5" y="107.6">PB8</text>
<text x="256.4" y="102.5">PA6</text>
<text x="256.4" y="105">PA7</text>
<text x="256.4" y="107.6">PA8</text>
<text x="200.8" y="112.6">R6</text>
<text x="235.5" y="112.6">PB10</text>
<text x="235.5" y="110.1">PB9</text>
<text x="255.4" y="112.6">PA10</text>
<text x="256.4" y="110.1">PA9</text>
<text x="43.1" y="119">SMF05CT1G</text>
<text x="47.1" y="116.5">U?</text>
<text x="59" y="116.5">GND</text>
<text x="200.8" y="117.7">1K</text>
<text x="235.5" y="115.2">PB11</text>
<text x="235.5" y="117.7">PB12</text>
<text x="255.4" y="115.2">PA11</text>
<text x="255.4" y="117.7">PA12</text>
<text x="184.3" y="120.3">R7</text>
<text x="184.6" y="122.8">100K</text>
<text x="197" y="121.6">U11</text>
<text x="197" y="123.9">10p</text>
<text x="212.2" y="121.6">U12</text>
<text x="212.3" y="123.9">100n</text>
<text x="235.5" y="120.3">PB13</text>
<text x="235.5" y="122.8">PB14</text>
<text x="235.5" y="125.3">PB15</text>
<text x="255.4" y="120.3">PA13</text>
<text x="255.4" y="122.8">PA14</text>
<text x="255.4" y="125.3">PA15</text>
<text x="31.6" y="126.6">GND</text>
<text x="245.7" y="126.7" transform="rotate(-90 245.7 126.7)">VSS</text>
<text x="248.3" y="126.7" transform="rotate(-90 248.3 126.7)">VSS</text>
<text x="250.8" y="126.7" transform="rotate(-90 250.8 126.7)">VSSA</text>
<text x="252.5" y="130.4">U10</text>
<text x="35.8" y="136.8">+3.3V</text>
<text x="207.6" y="136.8">GND</text>
<text x="252.9" y="133">STM32F030C8Tx</text>
<text x="21" y="140.6">Left Header Pins</text>
<text x="25.7" y="138">J2</text>
<text x="58.4" y="140.6">Right Header Pins</text>
<text x="63.8" y="138">J1</text>
<text x="245.7" y="139.3">GND</text>
<text x="216.1" y="149.5">H1</text>
<text x="241.5" y="149.5">H3</text>
<text x="216.5" y="152">MountingHole</text>
<text x="241.9" y="152">MountingHole</text>
<text x="216.1" y="157.1">H2</text>
<text x="216.5" y="159.6">MountingHole</text>
<text x="241.5" y="157.1">H4</text>
<text x="241.9" y="159.6">MountingHole</text>
<text x="36.1" y="168.5">GND</text>
<text x="69.2" y="168.5">GND</text>
<text x="48.7" y="174.9">VBUS</text>
<text x="51.3" y="180">D+</text>
<text x="32.3" y="183.8">USB_B_Micro</text>
<text x="37.1" y="181.2">J?</text>
<text x="47.6" y="185.9" transform="rotate(-90 47.6 185.9)">Shield</text>
<text x="50.2" y="185.9" transform="rotate(-90 50.2 185.9)">GND</text>
<text x="51.8" y="185">ID</text>
<text x="155.6" y="186.4" transform="rotate(-90 155.6 186.4)">GND</text>
<text x="45" y="195.2">GND</text>
</g>
<g font-size="1.8" fill="#a90000">
<text x="63" y="26.7">7</text>
<text x="85.9" y="26.7">1</text>
<text x="23" y="35.6">2</text>
<text x="85.9" y="31.7">8</text>
<text x="23" y="38.1">1</text>
<text x="63" y="36.8">5</text>
<text x="72.1" y="41.4" transform="rotate(-90 72.1 41.4)">6</text>
<text x="74.7" y="41.4" transform="rotate(-90 74.7 41.4)">9</text>
<text x="85.9" y="36.8">4</text>
<text x="233.2" y="53.3">7</text>
<text x="244.9" y="50.3" transform="rotate(-90 244.9 50.3)">1</text>
<text x="247.4" y="50.8" transform="rotate(-90 247.4 50.8)">24</text>
<text x="249.9" y="50.8" transform="rotate(-90 249.9 50.8)">48</text>
<text x="252.5" y="50.3" transform="rotate(-90 252.5 50.3)">9</text>
<text x="232.7" y="58.4">44</text>
<text x="233.2" y="63.5">5</text>
<text x="232.7" y="68.6">35</text>
<text x="232.7" y="71.1">36</text>
<text x="233.2" y="66">6</text>
<text x="233.2" y="76.2">2</text>
<text x="233.2" y="78.7">3</text>
<text x="233.2" y="81.3">4</text>
<text x="232.7" y="86.4">18</text>
<text x="232.7" y="88.9">19</text>
<text x="260.6" y="86.4">10</text>
<text x="260.6" y="88.9">11</text>
<text x="232.7" y="91.4">20</text>
<text x="232.7" y="94">39</text>
<text x="260.6" y="91.4">12</text>
<text x="260.6" y="94">13</text>
<text x="232.7" y="96.5">40</text>
<text x="232.7" y="99.1">41</text>
<text x="232.7" y="101.6">42</text>
<text x="260.6" y="96.5">14</text>
<text x="260.6" y="99.1">15</text>
<text x="260.6" y="101.6">16</text>
<text x="232.7" y="104.1">43</text>
<text x="232.7" y="106.7">45</text>
<text x="260.6" y="104.1">17</text>
<text x="260.6" y="106.7">29</text>
<text x="232.7" y="111.8">21</text>
<text x="232.7" y="109.2">46</text>
<text x="260.6" y="109.2">30</text>
<text x="260.6" y="111.8">31</text>
<text x="232.7" y="114.3">22</text>
<text x="232.7" y="116.8">25</text>
<text x="232.7" y="119.4">26</text>
<text x="260.6" y="114.3">32</text>
<text x="260.6" y="116.8">33</text>
<text x="260.6" y="119.4">34</text>
<text x="232.7" y="121.9">27</text>
<text x="232.7" y="124.5">28</text>
<text x="260.6" y="121.9">37</text>
<text x="260.6" y="124.5">38</text>
<text x="244.9" y="129.5" transform="rotate(-90 244.9 129.5)">23</text>
<text x="247.4" y="129.5" transform="rotate(-90 247.4 129.5)">47</text>
<text x="249.9" y="129" transform="rotate(-90 249.9 129)">8</text>
<text x="43.3" y="143.5">8</text>
<text x="76.3" y="143.5">8</text>
<text x="43.3" y="148.6">6</text>
<text x="43.3" y="146">7</text>
<text x="76.3" y="148.6">6</text>
<text x="76.3" y="146">7</text>
<text x="43.3" y="153.7">4</text>
<text x="43.3" y="151.1">5</text>
<text x="76.3" y="153.7">4</text>
<text x="76.3" y="151.1">5</text>
<text x="43.3" y="161.3">1</text>
<text x="43.3" y="158.7">2</text>
<text x="43.3" y="156.2">3</text>
<text x="76.3" y="161.3">1</text>
<text x="76.3" y="158.7">2</text>
<text x="76.3" y="156.2">3</text>
<text x="55.4" y="174">1</text>
<text x="55.4" y="179.1">3</text>
<text x="55.4" y="181.6">2</text>
<text x="55.4" y="184.1">4</text>
<text x="46.7" y="188.7" transform="rotate(-90 46.7 188.7)">6</text>
<text x="49.3" y="188.7" transform="rotate(-90 49.3 188.7)">5</text>
</g>
<g font-size="1.8" fill="#0f0f0f">
<text x="14" y="55.8">Antennas</text>
<text x="217.2" y="58.3">BOOT0</text>
<text x="215.9" y="65.9">HSE_OUT</text>
<text x="217.2" y="63.4">HSE_IN</text>
<text x="14" y="79.9">SIM SOCKET</text>
</g>
<g font-size="1.4" fill="#a90000">
<text x="37.7" y="62.2">1</text>
<text x="64.4" y="62.2">1</text>
<text x="37.7" y="67.3">2</text>
<text x="64.4" y="67.3">2</text>
<text x="56.2" y="91.4">C1</text>
<text x="56.2" y="94">C6</text>
<text x="145.3" y="95.2">17</text>
<text x="145.7" y="90.2">5</text>
<text x="35.9" y="99.1">C2</text>
<text x="35.9" y="101.6">C3</text>
<text x="56.2" y="101.6">C7</text>
<text x="145.7" y="97.8">7</text>
<text x="109.7" y="105.4">16</text>
<text x="110.1" y="102.9">8</text>
<text x="145.3" y="105.4">41</text>
<text x="145.3" y="102.9">42</text>
<text x="56.2" y="109.2">G1</text>
<text x="57.3" y="109.2">2</text>
<text x="109.7" y="110.5">23</text>
<text x="109.7" y="113">24</text>
<text x="145.3" y="110.5">63</text>
<text x="145.3" y="118.1">53</text>
<text x="145.3" y="115.6">66</text>
<text x="42.8" y="123.2">1</text>
<text x="42.8" y="125.7">2</text>
<text x="52.9" y="125.7">5</text>
<text x="52.9" y="123.2">6</text>
<text x="109.7" y="120.6">25</text>
<text x="109.7" y="123.2">26</text>
<text x="109.7" y="125.7">27</text>
<text x="145.3" y="125.7">29</text>
<text x="145.3" y="120.6">35</text>
<text x="42.8" y="128.3">3</text>
<text x="52.9" y="128.3">4</text>
<text x="110.1" y="130.8">9</text>
<text x="145.3" y="128.3">30</text>
<text x="145.3" y="130.8">31</text>
<text x="109.7" y="133.3">10</text>
<text x="109.7" y="135.9">11</text>
<text x="145.3" y="133.3">32</text>
<text x="145.3" y="135.9">33</text>
<text x="109.7" y="138.4">12</text>
<text x="109.7" y="141">13</text>
<text x="109.7" y="143.5">14</text>
<text x="145.3" y="141">19</text>
<text x="145.3" y="143.5">20</text>
<text x="109.7" y="146">15</text>
<text x="145.3" y="146">21</text>
<text x="145.3" y="148.6">22</text>
<text x="109.7" y="151.1">38</text>
<text x="109.7" y="153.7">39</text>
<text x="145.3" y="153.7">48</text>
<text x="109.7" y="161.3">61</text>
<text x="109.7" y="158.7">62</text>
<text x="145.3" y="161.3">45</text>
<text x="145.3" y="158.7">46</text>
<text x="145.3" y="156.2">47</text>
<text x="109.7" y="166.4">59</text>
<text x="109.7" y="163.8">60</text>
<text x="145.3" y="166.4">44</text>
<text x="109.7" y="174">56</text>
<text x="109.7" y="171.4">57</text>
<text x="109.7" y="168.9">58</text>
<text x="145.3" y="174">37</text>
<text x="145.3" y="168.9">43</text>
<text x="109.7" y="176.5">55</text>
<text x="145.3" y="179.1">49</text>
<text x="145.3" y="176.5">50</text>
<text x="145.7" y="184.1">12</text>
<text x="145.7" y="184.1">38</text>
</g>
<g font-size="1.4" fill="#840000">
<text x="37.7" y="67.3">3</text>
<text x="64.4" y="67.3">3</text>
</g>
<g font-size="1.4" fill="#006464">
<text x="50.6" y="92.2">VCC</text>
<text x="50.8" y="94.7">VPP</text>
<text x="138.6" y="90.9">VBAT</text>
<text x="40.4" y="99.8">RST</text>
<text x="136" y="98.5">VDD_EXT</text>
<text x="138.6" y="96">VRTC</text>
<text x="40.4" y="102.4">CLK</text>
<text x="51.7" y="102.4">I/O</text>
<text x="114" y="106.2">~{RESET}</text>
<text x="114" y="103.6">PWRKEY</text>
<text x="138.2" y="106.2">PWM2</text>
<text x="138.2" y="103.6">PWM1</text>
<text x="50.4" y="110">GND</text>
<text x="114" y="111.2">ADC0</text>
<text x="114" y="113.8">ADC1</text>
<text x="136.7" y="111.2">RFSYNC</text>
<text x="135.6" y="116.3">GSM_ANT</text>
<text x="136.9" y="118.9">BT_ANT</text>
<text x="114" y="121.4">VCHG</text>
<text x="114" y="123.9">USB_DP</text>
<text x="135.8" y="121.4">GPS_ANT</text>
<text x="114" y="126.5">USB_DN</text>
<text x="114" y="131.6">DTR</text>
<text x="135.3" y="129">SIM_DATA</text>
<text x="136.2" y="126.5">SIM_VDD</text>
<text x="136.3" y="131.6">SIM_CLK</text>
<text x="114" y="134.1">RI</text>
<text x="114" y="136.6">DCD</text>
<text x="136.4" y="134.1">SIM_RST</text>
<text x="136.4" y="136.6">SIM_DET</text>
<text x="114" y="139.2">CTS</text>
<text x="114" y="141.7">RTS</text>
<text x="138.2" y="141.7">MIC1P</text>
<text x="114" y="144.3">TXD</text>
<text x="114" y="146.8">RXD</text>
<text x="137.8" y="149.3">SPK1N</text>
<text x="137.9" y="146.8">SPK1P</text>
<text x="138.1" y="144.3">MIC1N</text>
<text x="114" y="151.9">SDA</text>
<text x="114" y="154.4">SCL</text>
<text x="135.6" y="154.4">PCM_OUT</text>
<text x="114" y="159.5">KBC0</text>
<text x="135.7" y="159.5">PCM_CLK</text>
<text x="137.1" y="157">PCM_IN</text>
<text x="114" y="167.1">KBC3</text>
<text x="114" y="164.6">KBC2</text>
<text x="114" y="162">KBC1</text>
<text x="134.6" y="162">PCM_SYNC</text>
<text x="137.4" y="167.1">GPIO17</text>
<text x="114" y="172.2">KBR1</text>
<text x="114" y="169.7">KBR0</text>
<text x="137.4" y="169.7">GPIO19</text>
<text x="114" y="177.3">KBR3</text>
<text x="114" y="174.7">KBR2</text>
<text x="135.4" y="177.3">NETLIGHT</text>
<text x="136.8" y="179.8">STATUS</text>
<text x="138.9" y="174.7">1PPS</text>
<text x="139.3" y="184.9">GND</text>
</g>
</svg>
